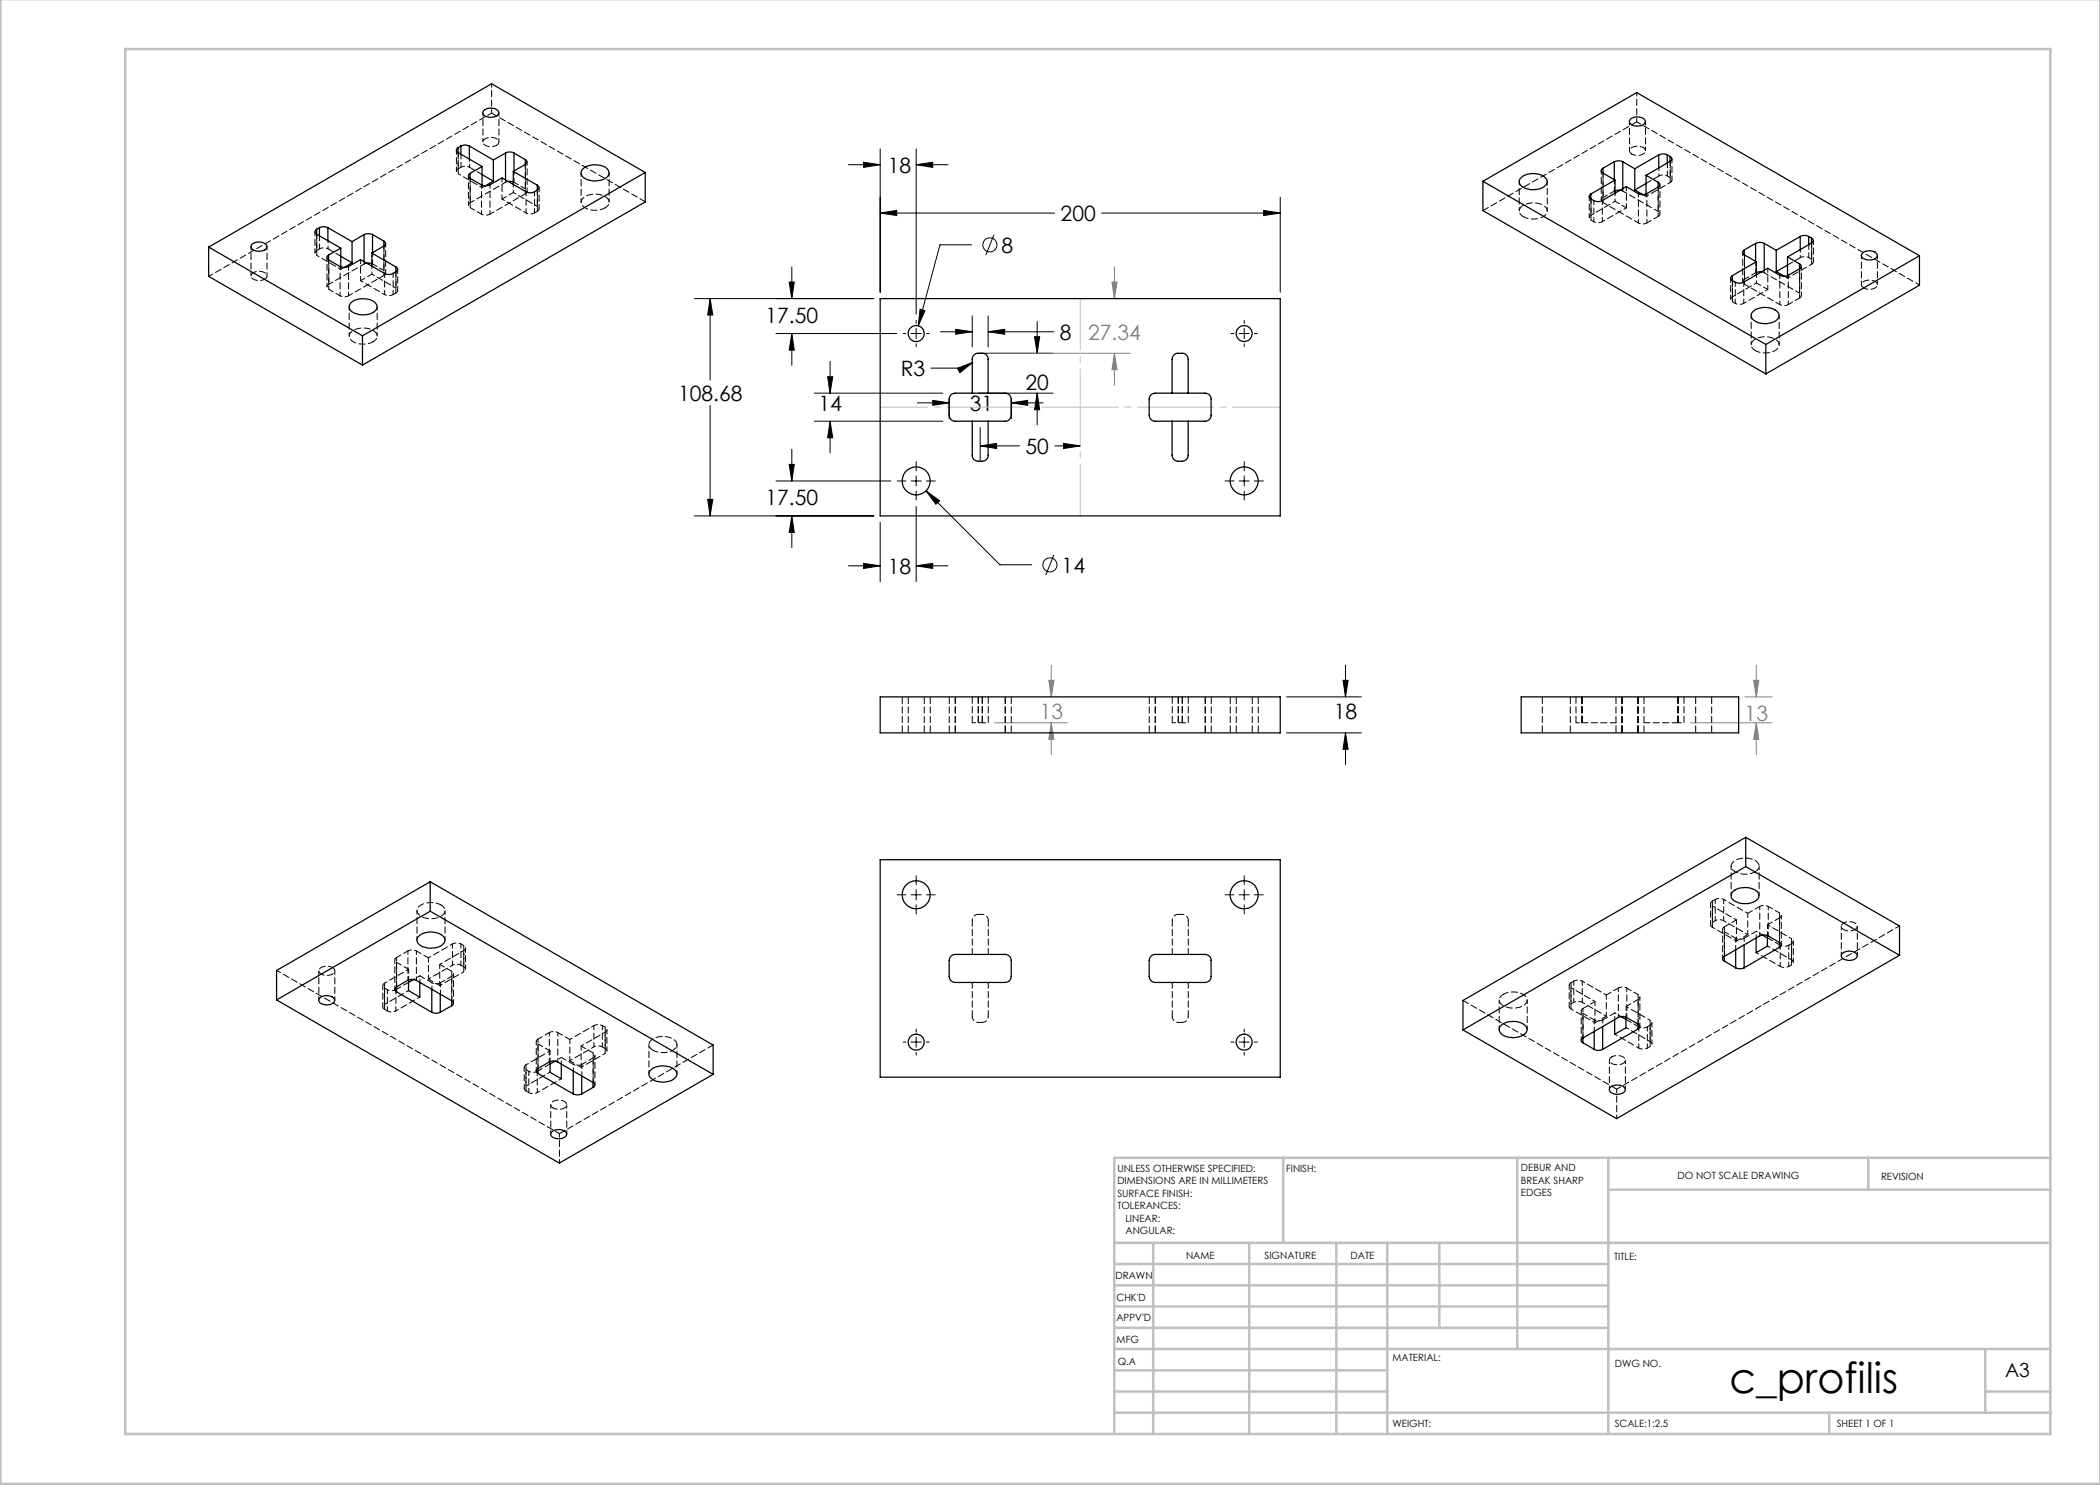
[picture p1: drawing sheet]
<svg xmlns="http://www.w3.org/2000/svg" width="420mm" height="297mm" viewBox="0 0 420 297" stroke-linecap="round" stroke-linejoin="round" font-family="sans-serif">
<g fill="none" stroke="#000" stroke-width=".2">
<path d="M169.7 32.9h6.3M172.7 32.5l3.3 .4-3.3 .6zM176 29.8v28.7M183.2 32.9l3.3-.4v1zM183.2 29.8v33M183.2 32.9h6.4M256 39.4v19.1M138.9 59.7h35.9M142 59.7l.6 3.3h-1.1zM142 59.7v16.3M157.8 56.4h1.1l-.5 3.3zM158.4 53.4v6.3"/>
<path d="M176 42.6l3.4-.5v1zM176 42.6h34.9M194.3 49h-6.3l-4.3 16.2M198.8 47l-1.6 4M220.3 42.6h35.7M252.7 42.1l3.3 .5-3.3 .5zM155.2 66.7h24.2M158.4 66.7l.5 3.3h-1.1zM158.4 66.7v6.4M162.8 78.6h25.8M165.5 75.3h1l-.5 3.3zM166 72.3v6.3"/>
<path d="M180.6 66.7h.6M182.2 66.7h2.1M183.2 64.1v.6M183.2 65.7v2M183.2 68.8v.5M184 61.8l1 .3-1.3 3.1zM185.3 66.7h.5M188.1 66.4h6.4M189.8 79.9v3.8M191.1 65.9l3.4 .5-3.4 .4zM191.5 73.7l3.1-1.2-2.6 2zM194.5 63.2v6.2"/>
<path d="M194.6 72.5l-2.1 1.1h-6.3M195.7 78.6h14.9M195.7 70.7h14.9M197.6 66.4l3.3-.5v.9zM197.6 63.2v6.2M197.6 66.4h13.1M202.2 79.9v3.8M206.9 67.3h1l-.5 3.4zM207.4 78.6l.5 3.3h-1zM207.4 64.3v6.4M207.4 78.6v6.4M246.2 66.7h.6"/>
<path d="M247.8 66.7h2M248.8 64.1v.6M248.8 65.7v2M248.8 68.8v.5M250.9 66.7h.6M141.5 99.9h1.1l-.6 3.3zM142 81.1v22.1M155.2 96.2h23M157.8 92.9h1.1l-.5 3.3zM158.4 89.8v6.4M162.8 84.2h25.8M166 84.2l.5 3.4h-1z"/>
<path d="M166 84.2v6.4M179.4 96.2h1.8M182.2 96.2h2.1M183.2 92.4v1.8M183.2 95.2v2M183.2 98.2v1.8M183.5 80.6h6.3M185.2 98.2l2.7 2-.7 .7zM185.2 98.2l14.8 14.8h6.3M185.3 96.2h1.7M186.5 80.1l3.3 .5-3.3 .5zM196 89.2l3.3-.5v1z"/>
<path d="M196 85.5v6.9M196 89.2h7.9M202.2 80.6l3.3-.5v1zM202.2 80.6h6.4M211 89.2h5M212.7 88.7l3.3 .5-3.3 .5zM245 96.2h1.8M247.8 96.2h2M248.8 92.4v1.8M248.8 95.2v2M248.8 98.2v1.8M250.9 96.2h1.8"/>
<path d="M138.9 103.2h35.9M158.4 103.2l.5 3.3h-1.1zM158.4 103.2v6.3M169.7 113.2h6.3M172.7 112.7l3.3 .5-3.3 .5zM176 104.5v11.8M183.2 113.2l3.3-.5v1zM183.2 101.3v15M183.2 113.2h6.4M210.8 110.9l-1.6 4.1M257.3 139.4h15M268.6 136.1h1l-.5 3.3z"/>
<path d="M269.1 133v6.4M257.3 146.6h15M269.1 146.6l.5 3.3h-1zM269.1 146.6v6.3M179.4 179h1.8M182.2 179h2.1M183.2 175.2v1.7M183.2 177.9v2.1M185.3 179h1.7M245 179h1.8M247.8 179h2M248.8 175.2v1.7"/>
<path d="M248.8 177.9v2.1M250.9 179h1.8M183.2 181v1.8M248.8 181v1.8M180.6 208.4h.6M182.2 208.4h2.1M183.2 205.8v.6M183.2 207.4v2M183.2 210.5v.5M185.3 208.4h.5M246.2 208.4h.6M247.8 208.4h2"/>
<path d="M248.8 205.8v.6M248.8 207.4v2M248.8 210.5v.5M250.9 208.4h.6"/>
<circle cx="198" cy="49" r="1.41"/>
<circle cx="210" cy="113" r="1.4"/>
</g>
<g fill="none" stroke="#808080" stroke-width=".2">
<path d="M222.4 56.4h1l-.5 3.3zM222.9 53.4v6.3M197.7 70.7h28.4M222.9 70.7v6.3M222.9 70.7l.5 3.2h-1zM209.8 136.1h1l-.5 3.3zM210.3 133v6.4M349 139.4h5.4M350.7 136.1h1.1l-.5 3.3zM351.3 133v6.4M198.9 144.6h14.5M210.3 144.6v6.3"/>
<path d="M210.3 144.6l.5 3.3h-1zM338.1 144.6h16.3M351.3 144.6v6.3M351.3 144.6l.5 3.3h-1.1z"/>
</g>
<path d="M216.1 59.7v43.5" fill="none" stroke="#c0c0c0" stroke-width=".2" stroke-dasharray="15.2 1.3 1.3 1.3" stroke-dashoffset="4.9"/>
<path d="M176.1 81.4h80" fill="none" stroke="#c0c0c0" stroke-width=".2" stroke-dasharray="15.2 1.3 1.3 1.3" stroke-dashoffset="5.7"/>
<g fill="none" stroke="#c0c0c0" stroke-width=".5">
<path d="M.1 -.1v296.9h419.9M25 9.8h385.1v277h-385.1zM256.6 231.6v17M303.5 231.6v38.2M321.7 231.6v55.2M321.7 237.9h88.4M373.7 231.6v6.3M410.1 231.6h-187.3v55.2M222.8 248.6h187.3M222.8 257.1h98.9M222.8 252.8h98.9M230.6 248.6v38.2"/>
<path d="M249.8 248.6v38.2M267.3 248.6v38.2M277.5 248.6v38.2M287.9 248.6v17M222.8 265.6h98.9M222.8 261.3h98.9M222.8 278.3h54.7M222.8 274.1h54.7M222.8 269.8h187.3M397.1 278.3h13M397.1 269.8v12.7M222.8 282.5h187.3"/>
<path d="M365.9 282.5v4.3"/>
</g>
<path d="M269.1 146.6l.5 3.3h-1zM268.6 136.1h1l-.5 3.3zM142 59.7l.6 3.3h-1.1zM141.5 99.9h1.1l-.6 3.3zM176 42.6l3.4-.5v1zM252.7 42.1l3.3 .5-3.3 .5zM183.2 32.9l3.3-.4v1zM172.7 32.5l3.3 .4-3.3 .6zM158.4 66.7l.5 3.3h-1.1zM157.8 56.4h1.1l-.5 3.3zM184 61.8l-.3 3.4 1.3-3.1zM157.8 92.9h1.1l-.5 3.3zM158.4 103.2l.5 3.3h-1.1zM183.2 113.2l3.3-.5v1zM172.7 112.7l3.3 .5-3.3 .5zM185.2 98.2l2 2.7 .7-.7zM186.5 80.1l3.3 .5-3.3 .5zM202.2 80.6l3.3-.5v1zM165.5 75.3h1l-.5 3.3zM166 84.2l.5 3.4h-1zM196 89.2l3.3-.5v1zM212.7 88.7l3.3 .5-3.3 .5zM207.4 78.6l.5 3.3h-1zM206.9 67.3h1l-.5 3.4zM191.1 65.9l3.4 .5-3.4 .4zM197.6 66.4l3.3-.5v.9zM191.5 73.7l.5 .8 2.6-2z" fill="#000"/>
<path d="M210.3 144.6l.5 3.3h-1zM209.8 136.1h1l-.5 3.3zM222.9 70.7l.5 3.2h-1zM222.4 56.4h1l-.5 3.3zM351.3 144.6l.5 3.3h-1.1zM350.7 136.1h1.1l-.5 3.3z" fill="#808080"/>
<g fill="none" stroke="#000" stroke-width=".25">
<path d="M91.6 29.5a.52 .52 0 0 0-.3 .5 .52 .52 0 0 0 .3 .5M91.6 30.5l4.8 2.8M91.6 29.5v1M92.2 29.2a1.8 1.8 0 0 1 1.7 0M92.2 29.2l-.6 .3M92.2 29.2v1.7M93.9 29.2l4.8 2.8M93.9 29.2v2.6M94 34.7a.52 .52 0 0 0-.3 .5 .52 .52 0 0 0 .3 .5M94 35.7l2.3 1.3a1.8 1.8 0 0 0 1.7 0l2.4-1.4 4.8 2.7a2.01 2.01 0 0 0 2.3-.3M94 34.7v1M96.4 33.3l-2.4 1.4"/>
<path d="M96.4 33.3v3.7M96.4 34.9l2.3 1.3M96.8 22a2.09 2.09 0 0 1 3 .4 1.6 1.6 0 0 1-2.2 1 .84 .84 0 0 1-.9-.4 .84 .84 0 0 1 .1-1zM98.7 36.2l-1.7 1M98.7 32v4.2M101.1 30.6a1.8 1.8 0 0 1 1.7 0M101.1 30.6l-2.4 1.4M101.1 30.6v5.4M101.6 36.3l1.1 .1M102.7 34.3l4.8 2.7M102.7 34.3v2.6M102.8 30.6l2.3 1.3"/>
<path d="M102.8 30.6v3.6M105.1 31.9a.5 .5 0 0 1 .3 .5 .5 .5 0 0 1-.3 .5M105.1 32.9l-2.4 1.4M105.1 31.9v1M107.5 37a.52 .52 0 0 1 .3 .5 .52 .52 0 0 1-.3 .5M107.5 37v1M116.5 33.8a3.9 3.9 0 0 1 5.1 .1 1.26 1.26 0 0 1-.9 2 4.1 4.1 0 0 1-4.2-.7l-.3-.7zM129 34.5l-56.5 32.7M129 34.5v5.9l-56.5 32.6M129 34.5l-30.7-17.7-56.6 32.6M296.6 36.3v5.8l56.6 32.7M296.6 36.3l56.6 32.6"/>
<path d="M296.6 36.3l30.7-17.8 56.6 32.6M304.3 35.5a3.8 3.8 0 0 1 5 .3 1.24 1.24 0 0 1-.8 1.8 3.9 3.9 0 0 1-4.5-.7l-.2-.7zM318.2 38.8a.52 .52 0 0 0-.4 .5 .52 .52 0 0 0 .4 .5M318.2 38.8v1M320.6 33.7a.52 .52 0 0 0-.3 .4 .52 .52 0 0 0 .3 .5M320.6 34.6l2.4 1.4M320.6 33.7v.9M322.9 32.3a2.12 2.12 0 0 1 1.7 0M322.9 32.3l-2.3 1.4M322.9 32.3v3.6M323 36l-4.8 2.8M323 36v2.7"/>
<path d="M324 38.1l-1 .1M324.6 32.3l2.4 1.5M324.6 32.3v5.4M326.2 23.7a2.24 2.24 0 0 1 2.8 .4 .98 .98 0 0 1-1.2 1.1 1.61 1.61 0 0 1-1.9-.9zM327 38l1.6 .9M327 33.8v4.2M329.2 35.1l2.4 1.3M329.2 35.1v3.7M329.2 36.7l-2.2 1.3M331.6 37.4l-2.2 1.3a1.8 1.8 0 0 1-1.7 0l-2.4-1.4-4.8 2.8a2.06 2.06 0 0 1-2.3-.3M331.6 36.4a.52 .52 0 0 1 .4 .5 .52 .52 0 0 1-.4 .5M331.6 36.4v1"/>
<path d="M331.8 31a1.8 1.8 0 0 1 1.6 0M331.8 31l-4.8 2.8M331.8 31v2.6M333.4 31l.6 .3M333.4 31v1.6M334 31.3a.52 .52 0 0 1 .4 .5 .52 .52 0 0 1-.4 .5M334 32.3l-4.8 2.8M334 31.3v1M41.7 49.4v5.9l30.8 17.7M41.7 49.4l30.8 17.8M50.4 48.9a2.11 2.11 0 0 1 2.9 .2 1.05 1.05 0 0 1-1.2 1.1 1.75 1.75 0 0 1-1.9-.7zM63.3 45.9a.52 .52 0 0 0-.3 .5 .52 .52 0 0 0 .3 .4"/>
<path d="M63.3 46.8l4.9 2.8M63.3 45.9v.9M63.9 45.5a1.8 1.8 0 0 1 1.7 0M63.9 45.5l-.6 .4M63.9 45.5v1.7M65.6 45.5l4.8 2.8M65.6 45.5v2.7M65.7 52l2.3 1.3a1.8 1.8 0 0 0 1.7 0l2.4-1.4 4.8 2.8a2.01 2.01 0 0 0 2.3-.3M65.7 51a.52 .52 0 0 0-.3 .5 .52 .52 0 0 0 .3 .5M65.7 51v1M68.2 49.6l-2.5 1.4M68.2 49.6v3.8"/>
<path d="M68.2 51.3l2.2 1.3M70.4 52.6l-1.6 .9M70.4 48.3v4.3M72.8 46.9a2.12 2.12 0 0 1 1.7 0M72.8 46.9l-2.4 1.4M72.8 46.9v5.4M73.3 52.6l1.1 .1M74.4 50.6l4.8 2.8M74.4 50.6v2.6M74.5 46.9l2.3 1.3M74.5 46.9v3.6M76.8 48.2a.52 .52 0 0 1 .3 .5 .52 .52 0 0 1-.3 .5"/>
<path d="M76.8 49.2l-2.4 1.4M76.8 48.2v1M79.2 53.4a.52 .52 0 0 1 .3 .5 .52 .52 0 0 1-.3 .5M79.2 53.4v1M176 59.7h80v43.5h-80zM346.5 55.1a.52 .52 0 0 0-.4 .5 .52 .52 0 0 0 .4 .5M346.5 55.1v1M348.9 50a.52 .52 0 0 0-.4 .5 .52 .52 0 0 0 .4 .5M348.9 51l2.4 1.3M348.9 50v1M351.1 48.7a1.87 1.87 0 0 1 1.7 0M351.1 48.7l-2.2 1.3"/>
<path d="M351.1 48.7v3.6M351.3 52.3l-4.8 2.8M351.3 52.3v2.7M352.3 54.4l-1 .1M352.8 48.7l2.4 1.4M352.8 48.7v5.4M355.2 50.1v4.2M355.2 54.3l1.7 .9M357.5 51.4l2.4 1.4M357.5 51.4v3.7M357.5 53l-2.3 1.3M359.9 53.8l-2.3 1.3a2.12 2.12 0 0 1-1.6 0l-2.4-1.4-4.9 2.7a2.01 2.01 0 0 1-2.2-.3"/>
<path d="M359.9 52.8a.52 .52 0 0 1 .4 .5 .52 .52 0 0 1-.4 .5M359.9 52.8v1M360 47.3a1.8 1.8 0 0 1 1.7 0M360 47.3l-4.8 2.8M360 47.3v2.6M361.7 47.3l.6 .3M361.7 47.3v1.6M362.3 47.6a.52 .52 0 0 1 .4 .5 .52 .52 0 0 1-.4 .5M362.3 48.6l-4.8 2.8M362.3 47.6v1M372.5 50.6a2.05 2.05 0 0 1 2.9 .3 1.13 1.13 0 0 1-1.3 1.1 1.44 1.44 0 0 1-1.8-1zM383.9 51.1l-30.7 17.8"/>
<path d="M383.9 51.1v5.9l-30.7 17.8M70.1 60.6a4 4 0 0 1 5.1 .1 1.15 1.15 0 0 1-.6 1.8 4.1 4.1 0 0 1-4.5-.5l-.3-.7zM72.5 67.2v5.8M190.2 79l.8-.4h10a1.2 1.2 0 0 1 1.2 1.2v3.2a1.2 1.2 0 0 1-1.2 1.2h-10a1.2 1.2 0 0 1-1.2-1.2v-3.2zM194.5 78.6v-6.7a1.15 1.15 0 0 1 1.2-1.2h.7a1.2 1.2 0 0 1 1.2 1.2v6.7M230.2 79l.8-.4h10a1.15 1.15 0 0 1 1.2 1.2v3.2a1.15 1.15 0 0 1-1.2 1.2h-10a1.2 1.2 0 0 1-1.2-1.2v-3.2zM234.4 78.6v-6.7a1.2 1.2 0 0 1 1.2-1.2h.8a1.2 1.2 0 0 1 1.2 1.2v6.7M350.4 62.5a3.8 3.8 0 0 1 5.3 .1 1.24 1.24 0 0 1-.8 1.7 3.9 3.9 0 0 1-4.5-.7l-.2-.7zM353.2 68.9v5.9M194.5 84.2v6.8a1.15 1.15 0 0 0 1.2 1.2h.7a1.2 1.2 0 0 0 1.2-1.2v-6.8M234.4 84.2v6.8a1.2 1.2 0 0 0 1.2 1.2h.8a1.2 1.2 0 0 0 1.2-1.2v-6.8M176 139.4h80v7.2h-80z"/>
<path d="M304.2 139.4h43.5v7.2h-43.5zM86 176.4l-30.7 17.7v5.9M86 176.4v5.8M86 176.4l56.6 32.6v5.9M176 171.9h80v43.5h-80zM346.5 178.4a3.8 3.8 0 0 1 5.2 .3 1.69 1.69 0 0 1-1.8 2 3.5 3.5 0 0 1-3.6-1.1v-.8zM349.1 167.5l-56.5 32.6v5.9M349.1 167.5v5.8M349.1 173.3l-56.5 32.7M349.1 167.5l30.8 17.7v5.9M349.1 173.3l30.8 17.8M55.3 200l56.6 32.6 30.7-17.7"/>
<path d="M63.8 199.7a2.14 2.14 0 0 1 3.1 .2 1.26 1.26 0 0 1-1.7 1.1 1.12 1.12 0 0 1-1.4-1.3zM79.3 197.4l2.3-1.3a2.12 2.12 0 0 1 1.7 0l7 4.1M79.3 197.4a.52 .52 0 0 0-.3 .5 .52 .52 0 0 0 .3 .5M79.3 198.4l7.1 4.1M79.3 197.4v1M81.7 196v2.1l2.3 1.3v-2.9M82.7 195.9l-1 .6M83.6 187.4a3.8 3.8 0 0 1 5.2 .1 1.24 1.24 0 0 1-.8 1.8 3.9 3.9 0 0 1-4.5-.7l-.1-.7zM86 182.2l-30.7 17.8M86 182.2l56.6 32.7M86.4 197.9v4.6M88.1 198.9v3.6"/>
<path d="M190.2 191.2l.8-.3h10a1.2 1.2 0 0 1 1.2 1.2v3.2a1.2 1.2 0 0 1-1.2 1.2h-10a1.2 1.2 0 0 1-1.2-1.2v-3.2zM230.2 191.2l.8-.3h10a1.15 1.15 0 0 1 1.2 1.2v3.2a1.15 1.15 0 0 1-1.2 1.2h-10a1.2 1.2 0 0 1-1.2-1.2v-3.2zM344.9 191.3a.5 .5 0 0 0-.4 .4 .5 .5 0 0 0 .4 .5M344.9 192.2l2.2 1.4M344.9 191.3v.9M347.1 193.6a2.12 2.12 0 0 0 1.7 0M347.1 190v3.6M348.8 189v4.6M352.5 187l1 .6M353.5 187.1v2.1l-2.3 1.3v-2.9M355.9 188.5a.52 .52 0 0 1 .3 .5 .52 .52 0 0 1-.3 .5M355.9 188.5l-2.3-1.3a1.8 1.8 0 0 0-1.7 0l-7 4.1"/>
<path d="M355.9 189.5l-7.1 4.1M355.9 188.5v1M368.5 190.6a2.09 2.09 0 0 1 2.9 .4 1.5 1.5 0 0 1-2.1 1 .85 .85 0 0 1-.9-.4 .85 .85 0 0 1 .1-1zM379.9 191.1l-56.6 32.6-30.7-17.7M86.4 202.5a1.8 1.8 0 0 0 1.7 0M90.3 200.2a.52 .52 0 0 1 .4 .5 .52 .52 0 0 1-.4 .5M90.3 201.2l-2.2 1.3M90.3 200.2v1M107.6 213.7l2.3-1.3a1.8 1.8 0 0 1 1.6 0l7.1 4.1M107.6 213.7a.52 .52 0 0 0-.4 .5 .52 .52 0 0 0 .4 .5M107.6 214.7l7.1 4.1M107.6 213.7v1"/>
<path d="M110 212.3v2.2l2.3 1.3v-3M111 212.2l-1 .6M114.7 218.8a2.12 2.12 0 0 0 1.6 0M114.7 214.2v4.6M116.3 215.2v3.6M118.6 216.5a.52 .52 0 0 1 .4 .5 .52 .52 0 0 1-.4 .5M118.6 217.5l-2.3 1.3M118.6 216.5v1M130 214.2a3.8 3.8 0 0 1 5.2 .1 1.24 1.24 0 0 1-.8 1.7 3.9 3.9 0 0 1-4.5-.7l-.1-.7zM300.1 205.1a3.8 3.8 0 0 1 5.2 .4 1.69 1.69 0 0 1-1.8 1.9 3.1 3.1 0 0 1-3.7-1.3l.1-.5zM316.6 207.6a.5 .5 0 0 0-.4 .5 .5 .5 0 0 0 .4 .5M316.6 208.6l2.2 1.3"/>
<path d="M316.6 207.6v1M318.8 209.9a1.8 1.8 0 0 0 1.7 0M318.8 206.3v3.6M320.5 205.3v4.6M322.1 217.4a2.09 2.09 0 0 1 2.9 .4 1.37 1.37 0 0 1-1.7 1.1 1.17 1.17 0 0 1-1.4-1.1zM324.2 203.3l1 .6M325.2 203.4v2.2l-2.3 1.3v-3M327.6 204.8l-2.3-1.3a1.8 1.8 0 0 0-1.7 0l-7 4.1M327.6 204.8a.52 .52 0 0 1 .4 .5 .52 .52 0 0 1-.4 .5M327.6 205.8l-7.1 4.1M327.6 204.8v1M110.3 226.4a2.1 2.1 0 0 1 3 .3 1.45 1.45 0 0 1-2 1 .96 .96 0 0 1-1.1-1.1z"/>
<circle cx="183.2" cy="66.7" r="1.6"/>
<circle cx="248.8" cy="66.7" r="1.59"/>
<circle cx="183.2" cy="96.2" r="2.8"/>
<circle cx="248.8" cy="96.2" r="2.79"/>
<circle cx="183.2" cy="179" r="2.8"/>
<circle cx="248.8" cy="179" r="2.79"/>
<circle cx="183.2" cy="208.4" r="1.6"/>
<circle cx="248.8" cy="208.4" r="1.59"/>
</g>
<g fill="none" stroke="#000" stroke-width=".2" stroke-dasharray="1.3 .6" stroke-dashoffset="-.1">
<path d="M180.5 139.4v7.2M181.7 139.4v7.2M189.9 139.4v7.2M191.1 139.4v7.2M194.5 139.4v5.2M195.7 139.4v5.2M196.5 139.4v5.2M201.1 139.4v7.2M229.9 139.4v7.2M231.1 139.4v7.2M234.5 139.4v5.2M235.7 139.4v5.2"/>
<path d="M236.5 139.4v5.2M241.1 139.4v7.2M246.1 139.4v7.2M247.3 139.4v7.2M308.5 139.4v7.2M315.2 139.4v5.2M316.4 139.4v5.2M323.2 139.4v7.2M324.4 139.4v7.2M327.6 139.4v7.2M335.6 139.4v5.2M339.1 139.4v7.2"/>
<path d="M184.9 146.6v-7.2M186.1 146.6v-7.2M191.1 146.6v-7.2M195.7 144.6v-5.2M196.5 144.6v-5.2M197.7 144.6v-5.2M201.1 146.6v-7.2M202.3 146.6v-7.2M231.1 146.6v-7.2M235.7 144.6v-5.2M236.5 144.6v-5.2M237.7 144.6v-5.2"/>
<path d="M241.1 146.6v-7.2M242.3 146.6v-7.2M250.5 146.6v-7.2M251.7 146.6v-7.2M314.1 146.6v-7.2M316.4 144.6v-5.2M324.4 146.6v-7.2M327.6 146.6v-7.2M328.8 146.6v-7.2M335.6 144.6v-5.2M336.8 144.6v-5.2M342.3 146.6v-7.2"/>
</g>
<g fill="none" stroke="#000" stroke-width=".2" stroke-dasharray="1.3 .6" stroke-dashoffset=".6">
<path d="M98.3 16.7v5.9M327.4 18.5v5.9M91.6 33.8a.52 .52 0 0 0-.3 .5 .52 .52 0 0 0 .3 .4M93.7 35.2v5.8M96.3 37v5.8M96.6 22.5v5.9M99.8 28.4v-5.9M105.1 32.9v5.8M105.1 38.7a.52 .52 0 0 0 .3-.4 .52 .52 0 0 0-.3-.5M105.4 38.3v-5.9M116.2 34.6v5.8M303.9 36.3v5.9"/>
<path d="M320.3 34.1v5.9M320.6 39.5a.52 .52 0 0 0-.3 .5 .52 .52 0 0 0 .3 .5M325.9 24.3v5.9M327.7 38.7v5.9M329.1 30.2v-5.9M331.6 37.4v5.9M334 36.5a.52 .52 0 0 0 .4-.5 .52 .52 0 0 0-.4-.5M50.2 49.3v5.9M53.4 55.2v-5.9M63.3 50.1a.52 .52 0 0 0-.3 .5 .52 .52 0 0 0 .3 .5M65.4 51.5v5.9M65.8 57.9v-5.9"/>
<path d="M65.8 56.9a.52 .52 0 0 0-.4 .5 .52 .52 0 0 0 .4 .5M68 53.3v5.9M69.7 59.2v-5.9M76.8 49.2v5.9M76.8 55.1a.52 .52 0 0 0 .3-.5 .52 .52 0 0 0-.3-.5M77.1 54.6v-5.9M79.2 58.6a.52 .52 0 0 0 .3-.5 .52 .52 0 0 0-.3-.5M94 41.5v-5.9M94 40.5a.52 .52 0 0 0-.3 .5 .52 .52 0 0 0 .3 .5M98 42.8v-5.8M107.5 42.3a.52 .52 0 0 0 .3-.5 .52 .52 0 0 0-.3-.5M121.8 40.4v-5.8"/>
<path d="M309.5 42.2v-5.9M318.2 43a.52 .52 0 0 0-.3 .5 .52 .52 0 0 0 .3 .5M320.6 40.5v-5.9M329.4 44.6v-5.9M331.6 43.3a.52 .52 0 0 0 .4-.5 .52 .52 0 0 0-.4-.5M332 42.8v-5.9M346.5 59.4a.52 .52 0 0 0-.4 .5 .52 .52 0 0 0 .4 .4M348.5 50.5v5.8M348.9 56.8v-5.8M348.9 55.9a.52 .52 0 0 0-.4 .4 .52 .52 0 0 0 .4 .5M356 55v5.9M359.9 53.7v5.9"/>
<path d="M359.9 59.6a.52 .52 0 0 0 .4-.5 .52 .52 0 0 0-.4-.5M360.3 59.1v-5.9M362.3 52.8a.52 .52 0 0 0 .4-.5 .52 .52 0 0 0-.4-.4M372.3 51.1v5.8M375.5 56.9v-5.8M69.8 61.3v5.9M75.4 67.2v-5.9M350.2 63.1v5.9M355.8 69v-5.9M357.7 60.9v-5.9M194.5 144.6h1.2M196.5 144.6h1.2"/>
<path d="M234.5 144.6h1.2M236.5 144.6h1.2M315.2 144.6h1.2M335.6 144.6h1.2M346.2 173.2v5.9M351.8 179.1v-5.9M63.8 194.2v5.8M76.9 196.6a.52 .52 0 0 0-.3 .5 .52 .52 0 0 0 .3 .5M79 192v5.9M79.3 197.4v-5.9M79.3 191.5a.52 .52 0 0 0-.3 .5 .52 .52 0 0 0 .3 .5M81.6 190.2v5.9"/>
<path d="M83.3 196.1v-5.9M83.4 182.1v5.9M89 188v-5.9M90.3 194.3v5.8M90.3 195.2a.52 .52 0 0 0 .4-.4 .52 .52 0 0 0-.4-.5M92.8 193.4a.52 .52 0 0 1 .3 .5 .52 .52 0 0 1-.3 .4M92.8 190.1a.52 .52 0 0 0 .3-.5 .52 .52 0 0 0-.3-.5M314.2 196.6a.52 .52 0 0 0-.4 .4 .52 .52 0 0 0 .4 .5M323.7 197.6v5.9M327.6 198.9v5.9M327.6 199.9a.52 .52 0 0 0 .4-.5 .52 .52 0 0 0-.4-.5M342.5 185.4a.52 .52 0 0 1-.4-.4 .52 .52 0 0 1 .4-.5"/>
<path d="M342.5 180.2a.52 .52 0 0 0-.4 .5 .52 .52 0 0 0 .4 .5M344.5 185.9v5.8M344.9 191.2v-5.8M344.9 185.4a.52 .52 0 0 0-.4 .5 .52 .52 0 0 0 .4 .4M352 181.3v5.9M353.6 187.2v-5.9M355.9 182.6v5.9M355.9 183.6a.52 .52 0 0 0 .4-.5 .52 .52 0 0 0-.4-.5M356.3 189v-5.9M358.3 192a.52 .52 0 0 1 .4 .5 .52 .52 0 0 1-.4 .5M358.3 188.7a.52 .52 0 0 0 .4-.5 .52 .52 0 0 0-.4-.5M368.3 185.3v5.8"/>
<path d="M371.5 191.1v-5.8M67 200v-5.8M76.9 201.9a.52 .52 0 0 1-.3-.5 .52 .52 0 0 1 .3-.5M90.7 200.6v-5.8M105.2 218.2a.52 .52 0 0 1-.4-.5 .52 .52 0 0 1 .4-.5M105.2 213a.52 .52 0 0 0-.4 .5 .52 .52 0 0 0 .4 .4M107.3 208.3v5.9M107.6 213.7v-5.9M107.6 207.8a.52 .52 0 0 0-.3 .5 .52 .52 0 0 0 .3 .5M109.9 206.5v5.9M111.6 212.4v-5.9M118.6 210.6v5.9"/>
<path d="M118.6 211.6a.52 .52 0 0 0 .4-.5 .52 .52 0 0 0-.4-.5M119 217v-5.9M121 209.7a.52 .52 0 0 1 .4 .5 .52 .52 0 0 1-.4 .5M121 206.4a.52 .52 0 0 0 .4-.5 .52 .52 0 0 0-.4-.4M129.8 208.9v5.9M135.4 214.8v-5.9M299.8 200v5.9M305.4 205.9v-5.9M314.2 201.8a.52 .52 0 0 1-.4-.5 .52 .52 0 0 1 .4-.5M316.2 202.2v5.9M316.6 207.6v-5.9M316.6 201.7a.52 .52 0 0 0-.4 .5 .52 .52 0 0 0 .4 .5"/>
<path d="M321.9 212v5.9M323.3 217.8v5.9M325.1 217.9v-5.9M325.4 203.5v-5.9M328 205.3v-5.9M330 208.3a.52 .52 0 0 1 .4 .5 .52 .52 0 0 1-.4 .5M330 205a.52 .52 0 0 0 .4-.4 .52 .52 0 0 0-.4-.5M110.1 220.9v5.9M111.9 226.7v5.9M113.3 226.8v-5.9"/>
</g>
<g fill="none" stroke="#000" stroke-width=".2" stroke-dasharray="1.3 .6" stroke-dashoffset=".4">
<path d="M91.3 30v4.3M91.6 34.7v-4.2M96.4 37.5l.7-.3M98.3 22.6l-56.5 32.7M99.3 29.1a.75 .75 0 0 0 .5-.9 .75 .75 0 0 0-.8-.6 1.88 1.88 0 0 0-2.4 .7 1.62 1.62 0 0 0 2.2 1l.5-.2M100.4 39.8v-4.2M101.1 36.5l-7.1 4M102.8 34.2v2.3M105.2 38.3v4.3M107.5 38v4.3M317.9 39.3v4.2M322.9 38.2v-2.3"/>
<path d="M326.4 30.8a2.07 2.07 0 0 0 2.7-.5 1.53 1.53 0 0 0-2.1-1 .85 .85 0 0 0-.9 .4 .85 .85 0 0 0 .1 1l.2 .1M328.6 38.9l.6 .4M334 32.3v4.2M334.4 36v-4.2M52.9 55.8a.75 .75 0 0 0 .5-.8 .75 .75 0 0 0-.8-.6 1.88 1.88 0 0 0-2.4 .7 1.62 1.62 0 0 0 2.2 .9l.5-.2M63 46.3v4.3M63.3 51.1v-4.3M68.2 53.9l.6-.4M69.7 59.2l7.1-4.1M72.1 56.1v-4.2M72.8 52.8l-7 4.1M74.5 50.5v2.3"/>
<path d="M76.9 54.7v4.2M78.6 58.9v-4.2M79.2 54.3v4.3M79.5 58.1v-4.2M98 42.8l7.1-4.1M106.9 42.6v-4.3M107.8 41.8v-4.3M318.2 44v-4.2M318.8 40.1v4.2M320.5 44.3v-4.2M320.6 40.5l7.1 4.1M325.3 41.6v-4.3"/>
<path d="M331.6 42.3l-7-4.1M346.1 55.6v4.3M347.1 56.4v4.3M348.9 56.8l7.1 4.1M351.2 54.5v-2.2M353.6 57.9v-4.3M356.9 55.2l.6 .4M359.9 58.6l-7-4.1M362.3 48.6v4.2M362.7 52.3v-4.2M372.7 57.6a2.07 2.07 0 0 0 2.8-.5 1.53 1.53 0 0 0-2.1-1 .85 .85 0 0 0-.9 .4 .85 .85 0 0 0 0 .9l.2 .2M383.9 57l-56.5-32.6"/>
<path d="M346.5 60.3v-4.2M348.8 60.7v-4.3M195.7 144.6h.8M235.7 144.6h.8M343 179.9v4.2M66.5 193.5a.75 .75 0 0 1 .4 .9 .75 .75 0 0 1-.7 .6 1.88 1.88 0 0 1-2.4-.8 1.62 1.62 0 0 1 2.2-.9l.5 .2M76.6 197.1v4.3M76.9 197.6v4.3M79.2 197.9v4.3M85.7 195.8v-4.2M87.9 197.1v-4.2M88.1 196.6v2.2"/>
<path d="M90.5 188.8v4.2M92.2 193v-4.2M92.8 194.3v-4.2M92.8 189.1v4.3M93.1 193.9v-4.3M195.7 182.9h.8M235.7 182.9h.8M313.8 197v4.3M314.2 197.5v4.3M314.8 196.2v4.3M342.1 180.7v4.3M342.5 181.2v4.2"/>
<path d="M342.5 184.5v-4.3M344.7 184.1v-4.2M347.1 189.9v-2.2M347.3 188.2v-4.2M349.5 186.9v-4.2M356.1 193.3v-4.3M357.7 189v4.3M358.3 193v-4.3M358.3 187.7v4.3M358.7 192.5v-4.3M371 185.9a2.07 2.07 0 0 1-2.7-.5 1.53 1.53 0 0 1 2.1-1 .85 .85 0 0 1 .9 .4 .85 .85 0 0 1-.1 1l-.2 .1M379.9 185.2l-56.6 32.6"/>
<path d="M76.9 200.9v-4.3M77.5 202.2v-4.3M104.8 213.5v4.2M105.2 213.9v4.3M105.2 217.2v-4.2M105.8 218.5v-4.2M107.5 214.3v4.2M114 212.1v-4.2M116.2 213.5v-4.3M116.4 212.9v2.3M118.8 205.1v4.3M120.5 209.4v-4.3"/>
<path d="M121 210.7v-4.3M121 205.5v4.2M121.4 210.2v-4.3M196.5 204.5h-.8M236.5 204.5h-.8M314.2 200.8v-4.2M316.5 200.5v-4.3M318.9 206.3v-2.3M319 204.6v-4.3M321.3 203.2v-4.2M322.3 211.4a2.07 2.07 0 0 1 2.8 .5 1.53 1.53 0 0 1-2.1 1 .85 .85 0 0 1-.9-.4 .85 .85 0 0 1 0-1l.2-.1M327.8 209.6v-4.2"/>
<path d="M329.5 205.4v4.2M330 209.3v-4.3M330 204.1v4.2M330.4 208.8v-4.2M110.6 221.6a.75 .75 0 0 1-.4-.9 .75 .75 0 0 1 .7-.6 1.88 1.88 0 0 1 2.4 .8 1.62 1.62 0 0 1-2.1 .9l-.6-.2M111.9 226.7l-56.6-32.6"/>
</g>
<g fill="none" stroke="#000" stroke-width=".2" stroke-dasharray="1.3 .6" stroke-dashoffset=".9">
<path d="M93.9 33.4a1.88 1.88 0 0 0-1.7 0M333.5 35.2a1.88 1.88 0 0 0-1.7 0M65.6 49.8a1.88 1.88 0 0 0-1.7 0M68 59.2a1.88 1.88 0 0 0 1.7 0M76.9 58.9a1.88 1.88 0 0 0 1.7 0M96.3 42.8a1.88 1.88 0 0 0 1.7 0M105.2 42.6a1.88 1.88 0 0 0 1.7 0M318.8 44.3a1.88 1.88 0 0 0 1.7 0M327.7 44.6a1.88 1.88 0 0 0 1.7 0M361.8 51.5a1.88 1.88 0 0 0-1.7 0M347.1 60.7a1.88 1.88 0 0 0 1.7 0M356 60.9a1.88 1.88 0 0 0 1.7 0"/>
<path d="M344.7 179.9a1.88 1.88 0 0 0-1.7 0M77.5 197.9a1.88 1.88 0 0 0 1.7 0M83.3 190.2a1.88 1.88 0 0 0-1.7 0M86.4 196.6a1.88 1.88 0 0 0 1.7 0M90.5 193a1.88 1.88 0 0 1 1.7 0M92.2 188.8a1.88 1.88 0 0 0-1.7 0M194.5 184.1a1.2 1.2 0 0 1 1.2-1.2M196.5 182.9a1.2 1.2 0 0 1 1.2 1.2M234.5 184.1a1.2 1.2 0 0 1 1.2-1.2M236.5 182.9a1.2 1.2 0 0 1 1.2 1.2M316.5 196.2a1.88 1.88 0 0 0-1.7 0M325.4 197.6a1.88 1.88 0 0 0-1.7 0"/>
<path d="M343 184.1a1.88 1.88 0 0 1 1.7 0M347.1 187.7a1.88 1.88 0 0 0 1.7 0M353.6 181.3a1.88 1.88 0 0 0-1.6 0M356.1 189a1.88 1.88 0 0 0 1.6 0M357.7 193.3a1.88 1.88 0 0 1-1.6 0M79.2 202.2a1.88 1.88 0 0 1-1.7 0M105.8 214.3a1.88 1.88 0 0 0 1.7 0M107.5 218.5a1.88 1.88 0 0 1-1.7 0M111.6 206.5a1.88 1.88 0 0 0-1.7 0M114.7 212.9a1.88 1.88 0 0 0 1.7 0M118.8 209.4a1.88 1.88 0 0 1 1.7 0M120.5 205.1a1.88 1.88 0 0 0-1.7 0"/>
<path d="M195.7 204.5a1.2 1.2 0 0 1-1.2-1.2M197.7 203.3a1.2 1.2 0 0 1-1.2 1.2M235.7 204.5a1.2 1.2 0 0 1-1.2-1.2M237.7 203.3a1.2 1.2 0 0 1-1.2 1.2M314.8 200.5a1.88 1.88 0 0 1 1.7 0M318.9 204a1.88 1.88 0 0 0 1.7 0M327.8 205.4a1.88 1.88 0 0 0 1.7 0M329.5 209.6a1.88 1.88 0 0 1-1.7 0"/>
</g>
<g fill="none" stroke="#000" stroke-width=".2" stroke-dasharray="1.3 .6" stroke-dashoffset=".1">
<path d="M94 35.6v4.9M96.4 34.9l-2.5-1.5M105.1 37.8v-4.9M320.6 34.6v4.9M331.8 35.2l-2.6 1.5M65.8 52v4.9M68.2 51.2l-2.6-1.4M76.8 54.1v-4.9M331.6 42.3v-4.9M348.9 51v4.9M359.9 58.6v-4.9M360.1 51.5l-2.6 1.5"/>
<path d="M316.4 144.6h6.8M328.8 144.6h6.8M79.3 192.5v4.9M81.7 196.5l-2.5 1.4M194.5 190.9v-6.8M197.7 196.5v6.8M197.7 184.1v6.8M234.5 190.9v-6.8M237.7 196.5v6.8M237.7 184.1v6.8M344.9 186.3v4.9M355.9 188.5v-4.9"/>
<path d="M356.1 189l-2.6-1.4M90.3 200.1v-4.9M107.6 208.8v4.9M110 212.8l-2.5 1.5M118.6 216.5v-4.9M194.5 203.3v-6.8M234.5 203.3v-6.8M316.6 202.7v4.9M327.6 204.8v-4.9M327.8 205.4l-2.6-1.5"/>
</g>
<g fill="none" stroke="#000" stroke-width=".2" stroke-dasharray="1.3 .6" stroke-dashoffset=".2">
<path d="M121 41.6a1.23 1.23 0 0 0 .8-1.3 1.23 1.23 0 0 0-.9-1.1 3.9 3.9 0 0 0-4.5 .7 1.35 1.35 0 0 0 1.1 1.9 4.5 4.5 0 0 0 3.5-.2M304.7 43.3a3.8 3.8 0 0 0 4.7-.7 1.35 1.35 0 0 0-1.1-1.7 3.8 3.8 0 0 0-4.4 .9v.7l.3 .4 .5 .4M74.6 68.4a1.23 1.23 0 0 0 .8-1.3 1.23 1.23 0 0 0-.9-1.1 3.9 3.9 0 0 0-4.5 .7 1.35 1.35 0 0 0 1.1 1.9 4.5 4.5 0 0 0 3.5-.2M351.1 70.1a3.8 3.8 0 0 0 4.6-.7 1.35 1.35 0 0 0-1-1.7 3.8 3.8 0 0 0-4.4 .9v.7l.3 .4 .5 .4M351 174.4a3.8 3.8 0 0 1-4.7-.8 1.35 1.35 0 0 1 1.1-1.7 3.8 3.8 0 0 1 4.3 .9l.1 .7-.3 .5-.5 .4M81.7 193.9l-2.4-1.4M83.3 190.2l2.4 1.4M86.4 196.6l-2.4-1.4M87.9 192.9l2.4 1.4M88.2 181a1.23 1.23 0 0 1 .8 1.2 1.23 1.23 0 0 1-1 1.2 3.9 3.9 0 0 1-4.4-.7 1.35 1.35 0 0 1 1.1-1.9 4.5 4.5 0 0 1 3.5 .2M300.7 198.9a3.8 3.8 0 0 1 4.6 .7 1.35 1.35 0 0 1-1 1.7 3.8 3.8 0 0 1-4.4-.9v-.7l.3-.4 .5-.4M321.3 199l2.4-1.4"/>
<path d="M327.6 199.9l-2.4 1.4M344.9 185.4l2.4-1.4M349.5 182.7l2.5-1.4M351.2 186.3l-2.4 1.4M355.9 183.6l-2.4 1.4M110 210.2l-2.4-1.4M111.6 206.5l2.4 1.4M114.7 212.9l-2.4-1.4M116.2 209.2l2.4 1.4M130.6 210a1.23 1.23 0 0 1-.8-1.2 1.23 1.23 0 0 1 1-1.1 3.9 3.9 0 0 1 4.4 .7 1.35 1.35 0 0 1-1.1 1.9 4.5 4.5 0 0 1-3.5-.3M316.6 201.7l2.4-1.4M323 202.6l-2.4 1.4"/>
</g>
<path d="M93.9 31.8v1.6M102.7 38.5v-1.6M331.8 35.2v-1.6M65.6 48.1v1.7M74.4 54.8v-1.6M323 40.3v-1.7M351.3 56.6v-1.6M360.1 51.5v-1.6" fill="none" stroke="#000" stroke-width=".2" stroke-dasharray="1.3 .6" stroke-dashoffset=".8"/>
<g fill="none" stroke="#000" stroke-width=".2" stroke-dasharray="1.3 .6" stroke-dashoffset=".7">
<path d="M91.6 34.7l4.8 2.8M100.4 39.8l4.8 2.8M329.2 39.3l4.8-2.8M63.3 51.1l4.9 2.8M72.1 56.1l4.8 2.8M79.2 57.6l-4.8-2.8M107.5 41.3l-4.8-2.8M320.5 44.3l4.8-2.7M323 40.3l-4.8 2.7M351.3 56.6l-4.8 2.8M357.5 55.6l4.8-2.8M348.8 60.7l4.8-2.8"/>
<path d="M344.7 179.9l4.8 2.8M76.9 196.6l4.8-2.7M84 196.5v-1.3M84 199.4l-4.8 2.8M84 195.2l-1.3 .7M85.7 195.8l4.8-2.8M85.7 191.6l4.8-2.8M86.4 197.9v-1.3M92.8 194.3l-4.9 2.8M92.8 190.1l-4.9 2.8M316.5 196.2l4.8 2.8M344.7 184.1l4.8 2.8"/>
<path d="M347.3 188.2l-4.8-2.8M347.3 184l-4.8-2.8M348.8 187.7v1.3M351.2 187.6v-1.3M352.5 187l-1.3-.7M353.5 189.2l4.8 2.8M353.5 185l4.8 2.7M356.1 193.3l-4.9-2.8M76.9 200.9l4.8-2.8M105.2 217.2l4.8-2.8M105.2 213l4.8-2.8M112.3 212.8v-1.3"/>
<path d="M112.3 215.7l-4.8 2.8M112.3 211.5l-1.3 .7M114 212.1l4.8-2.7M114 207.9l4.8-2.8M114.7 214.2v-1.3M121 210.7l-4.8 2.8M121 206.4l-4.8 2.8M316.5 200.5l4.8 2.7M319 204.6l-4.8-2.8M319 200.3l-4.8-2.8M320.6 204v1.3M323 203.9v-1.3"/>
<path d="M324.2 203.3l-1.2-.7M325.2 205.5l4.8 2.8M325.2 201.3l4.8 2.8M327.8 209.6l-4.8-2.8"/>
</g>
<g fill="none" stroke="#000" stroke-width=".2" stroke-dasharray="1.3 .6" stroke-dashoffset=".3">
<path d="M92.2 33.4l-.6 .4M92.2 33.4v-2.6M102.7 38.5l-2.3 1.3M105.1 37.8l-2.3-1.3M322.9 38.2l-2.3 1.3M333.5 32.6v2.6M334 35.5l-.5-.3M63.9 49.8l-.6 .3M63.9 49.8v-2.6M65.8 57.9l2.2 1.3M74.4 54.8l-2.3 1.3M76.8 54.1l-2.3-1.3"/>
<path d="M78.6 58.9l.6-.3M94 41.5l2.3 1.3M106.9 42.6l.6-.3M318.2 44l.6 .3M325.3 41.6l-2.3-1.3M329.4 44.6l2.2-1.3M351.2 54.5l-2.3 1.4M353.6 57.9l-2.3-1.3M361.8 48.9v2.6M362.3 51.9l-.5-.4M346.5 60.3l.6 .4M357.7 60.9l2.2-1.3"/>
<path d="M77.5 197.9l-.6-.3M79.3 191.5l2.3-1.3M87.9 197.1l-2.2-1.3M90.3 195.2l-2.2 1.4M92.2 193l.6 .4M92.2 188.8l.6 .3M314.2 196.6l.6-.4M325.4 197.6l2.2 1.3M342.5 184.5l.5-.4M342.5 180.2l.5-.3M347.1 187.7l-2.2-1.4M349.5 186.9l-2.2 1.3"/>
<path d="M353.6 181.3l2.3 1.3M358.3 193l-.6 .3M358.3 188.7l-.6 .3M77.5 202.2l-.6-.3M105.8 218.5l-.6-.3M105.8 214.3l-.6-.4M107.6 207.8l2.3-1.3M116.2 213.5l-2.2-1.4M118.6 211.6l-2.2 1.3M120.5 209.4l.5 .3M120.5 205.1l.5 .4M314.2 200.8l.6-.3"/>
<path d="M318.9 204l-2.3-1.3M321.3 203.2l-2.3 1.4M330 209.3l-.5 .3M330 205l-.5 .4"/>
</g>
<g fill="none" stroke="#000" stroke-width=".2" stroke-dasharray="1.3 .6">
<path d="M91.6 30.5v3.3M96.4 37.5v-.5M101.1 36.5v-.5M101.6 36.3l-.5 .2M102.8 36.5l-.1-.1M318.2 39.8v3.2M323 38.1l-.1 .1M324.6 38.2l-.6-.2M324.6 37.7v.5M327.4 24.4l-30.8 17.7M329.2 39.3v-.5M334 35.5v-3.2"/>
<path d="M63.3 46.8v3.3M68.2 53.9v-.5M72.8 52.8v-.5M73.4 52.6l-.6 .2M74.5 52.8l-.1-.1M79.2 57.6v-3.3M107.5 41.3v-3.3M129.1 40.4l-30.8-17.8M346.5 56.1v3.3M351.3 54.5h-.1M352.9 54.5l-.6-.1M352.9 54.1v.4"/>
<path d="M357.5 55.6v-.5M362.3 51.9v-3.3M142.6 209l-30.7 17.7M323.3 217.8l-30.7-17.7"/>
</g>
<path d="M81.7 196v-2.1M353.5 187.1v-2.1M110 212.3v-2.1M325.2 203.4v-2.1" fill="none" stroke="#000" stroke-width=".2" stroke-dasharray="1.3 .6" stroke-dashoffset=".5"/>
<text font-size="8.5" x="345.9" y="278.5">c_profilis</text>
<g font-size="4.2">
<text x="177.5" y="34.5">18</text>
<text x="212.1" y="44.2">200</text>
<text x="200.3" y="50.5">8</text>
<text x="153.1" y="64.7">17.50</text>
<text x="211.9" y="67.9">8</text>
<text x="180.1" y="75.2">R3</text>
<text x="135.6" y="80.1">108.68</text>
<text x="163.7" y="82.2">14</text>
<text x="194" y="82.2">31</text>
<text x="205.1" y="78.1">20</text>
<text x="205.1" y="90.8">50</text>
<text x="153.1" y="101">17.50</text>
<text x="177.5" y="114.8">18</text>
<text x="212.3" y="114.5">14</text>
<text x="266.8" y="143.7">18</text>
</g>
<g font-size="4.2" fill="#808080">
<text x="217.6" y="67.9">27.34</text>
<text x="207.9" y="143.7">13</text>
<text x="348.9" y="144.1">13</text>
</g>
<text font-size="3.9" x="401" y="275.4">A3</text>
<g font-size="2">
<text x="223.5" y="234.4">UNLESS OTHERWISE SPECIFIED:</text>
<text x="223.5" y="236.9">DIMENSIONS ARE IN MILLIMETERS</text>
<text x="223.5" y="239.4">SURFACE FINISH:</text>
<text x="257.2" y="234.4">FINISH:</text>
<text x="304.2" y="234.3">DEBUR AND</text>
<text x="304.2" y="236.8">BREAK SHARP</text>
<text x="304.2" y="239.3">EDGES</text>
<text x="335.5" y="235.8">DO NOT SCALE DRAWING</text>
<text x="376.2" y="236">REVISION</text>
<text x="223.5" y="241.9">TOLERANCES:</text>
<text x="225.1" y="244.4">LINEAR:</text>
<text x="225.1" y="246.9">ANGULAR:</text>
<text x="237.2" y="251.8">NAME</text>
<text x="252.9" y="251.7">SIGNATURE</text>
<text x="270.1" y="251.7">DATE</text>
<text x="223.1" y="255.9">DRAWN</text>
<text x="322.8" y="252">TITLE:</text>
<text x="223.3" y="260.1">CHK'D</text>
<text x="223.3" y="264.2">APPV'D</text>
<text x="223.3" y="268.6">MFG</text>
<text x="223.5" y="272.9">Q.A</text>
<text x="278.5" y="272.3">MATERIAL:</text>
<text x="323" y="273.4">DWG NO.</text>
<text x="278.5" y="285.3">WEIGHT:</text>
<text x="323" y="285.4">SCALE:1:2.5</text>
<text x="367.4" y="285.4">SHEET 1 OF 1</text>
</g>
</svg>
